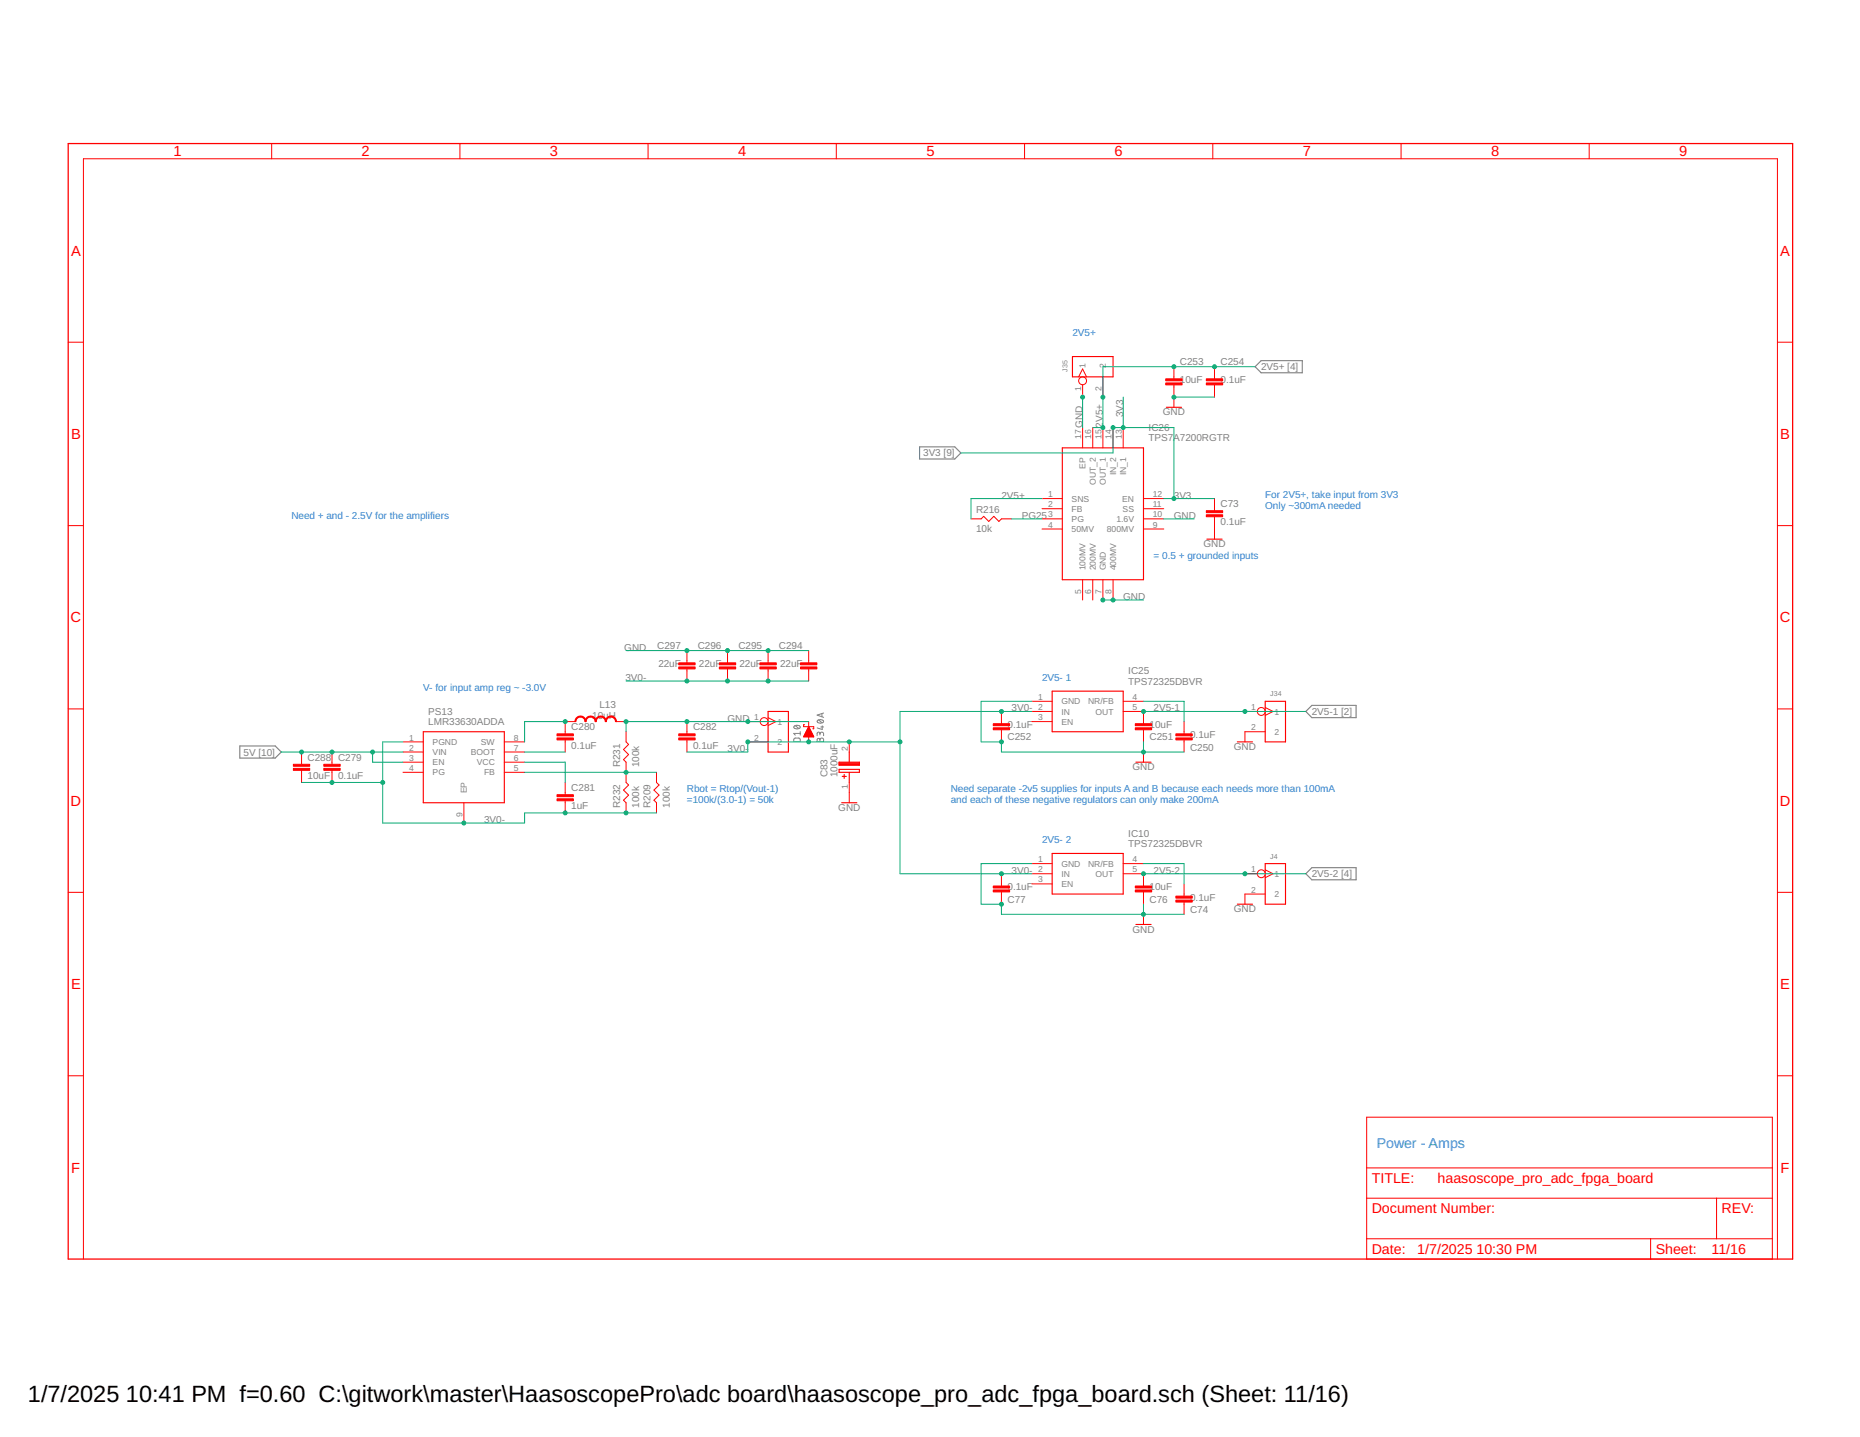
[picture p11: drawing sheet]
<svg xmlns="http://www.w3.org/2000/svg" width="279mm" height="216mm" viewBox="0 0 279 216" stroke-linecap="round" stroke-linejoin="round" font-family="sans-serif">
<g fill="none" stroke="#808080" stroke-width=".15">
<path d="M119.3 109.1l.2-.1h.4l.3 .2a.57 .57 0 0 1-1 0zM119.3 111l.8-.1 .1 .1v.4h-1zM119.5 109l.5 .5M120.2 109.9v.5M120.2 110.2h-1l.3 .2M122.8 111h.3l.1 .1 .1-.2h.3l.1 .5h-1zM122.8 108.3l.4-.2 .4 .1 .1 .2a.57 .57 0 0 1-1 0zM123 108.2l.5 .4M123.2 110.3l.1-.3h.3l.1 .5M123.2 110.4l-.1-.3-.1-.1-.2 .1-.1 .4M123.2 111.1v.3M123.3 109.2h.4"/>
<path d="M123.5 107.2v.5M123.5 109.1v.5l-.8-.2M123.7 107.1l-1 .3 1 .4"/>
</g>
<path d="M188.5 55.1l.9-.9h6.2v1.8h-6.2zM138.1 67.1h5.3l.9 1-.9 .9h-5.3zM36 112.1h5.3l.9 .9-.9 .9h-5.3zM196.2 106.9l.9-.9h6.6v1.8h-6.6zM196.2 131.3l.9-.9h6.6v1.8h-6.6z" fill="none" stroke="#808080" stroke-width=".17"/>
<g fill="none" stroke="#f00" stroke-width=".17">
<path d="M161.1 53.6h6.1v3h-6.1zM159.6 67.3h12.2v19.8h-12.2zM175.2 61.2h2.3M181.3 81h2.3M63.6 109.9h12.2v10.7h-12.2zM115.4 106.9h3v6.1h-3zM126 114.5h3.1v.5h-3.1zM126 115.6h3.1v.4h-3.1zM126 114.9h3.1M126 114.7h3.1M126 114.6h3.1M126.5 116.6h.6"/>
<path d="M126.8 116.4v.5M127.6 113v1.5M127.6 116v1.6M158.1 103.8h10.6v6.1h-10.6zM170.6 114.5h2.3M185.9 111.5h2.3M190.1 105.4h3v6.1h-3zM126.4 120.6h2.3M158.1 128.2h10.6v6.1h-10.6zM170.6 138.9h2.3M185.9 135.8h2.3M190.1 129.8h3v6h-3z"/>
</g>
<g fill="none" stroke="#f00" stroke-width=".15">
<path d="M40.8 21.6v2.3M69.1 21.6v2.3M97.3 21.6v2.3M125.6 21.6v2.3M153.9 21.6v2.3M182.2 21.6v2.3M210.5 21.6v2.3M238.7 21.6v2.3M10.2 51.4h2.3M162 56.6l.6-1.2 .6 1.2M162.6 57.8v1.9M165.7 56.6v3.1"/>
<path d="M176.3 55.1v1.8M176.3 57.8v3.4M182.4 55.1v1.8M182.4 57.8v1.9M267 51.4h2.3M10.2 79h2.3M145.9 78h1.5l.4-.4 .7 .7 .8-.7 .8 .7 .3-.3h1.6M156.5 74.9h3.1M156.5 76.4h3.1M156.5 78h3.1M156.5 79.5h3.1M162.6 64.2v3.1"/>
<path d="M164.1 64.2v3.1M165.7 64.2v3.1M167.2 64.2v3.1M168.7 64.2v3.1M171.8 74.9h3M171.8 76.4h3M171.8 78h3M171.8 79.5h3M182.4 74.9v1.8M182.4 77.6v3.4M267 79h2.3M103.2 97.7v1.9"/>
<path d="M109.3 97.7v1.9M115.4 97.7v1.9M121.5 97.7v1.9M162.6 87.1v3M164.1 87.1v3M165.7 87.1v3M167.2 87.1v3M10.2 106.5h2.3M45.3 113v1.8M45.3 115.7v1.9M49.9 113v1.8M49.9 115.7v1.9"/>
<path d="M60.5 111.5h3.1M60.5 113h3.1M60.5 114.5h3.1M60.5 116h3.1M75.8 111.5h3M75.8 113h3M75.8 114.5h3M75.8 116h3M84.9 111.2v1.8M84.9 117.6v1.8M86.4 108.4h-1.5v1.9M92.5 108.4h1.5"/>
<path d="M94 109.9v1.6l.4 .3-.7 .8 .7 .8-.7 .7 .3 .4v3.1l.4 .3-.7 .8 .7 .8-.7 .7 .3 .4v1.5M98.6 116v1.6l.4 .3-.8 .8 .8 .8-.8 .7 .4 .4v1.5M103.2 100.5v1.8M103.2 108.4v1.9M103.2 111.2v1.8M109.3 100.5v1.8M112.3 108.4h1.9M112.3 111.5h3.1M115.4 107.8l1.2 .6-1.2 .6M115.4 100.5v1.8M120.8 110.6h1.4M120.8 110.5h1.4"/>
<path d="M120.8 110.4h1.3M120.9 108.9h-.2v.3h1.5v.3h-.1M120.9 110.4h1.2M120.9 110.3h1.1M121 110.2h1M121 110.1h.9M121.1 110h.8M121.1 109.9h.7M121.2 109.8h.6M121.2 109.7h.6M121.2 109.7h.5M121.3 109.6h.4"/>
<path d="M121.3 109.5h.3M121.3 109.4h.3M121.4 109.4h.2M121.4 109.3h.1M121.5 100.5v1.8M121.5 108.4v.8M121.5 110.7v.8M121.5 109.2l.7 1.5h-1.5zM121.5 109.2h.1M127.6 111.5v1.5M127.6 117.6v3M150.4 106.9v1.8"/>
<path d="M150.4 109.6v1.9M155 105.4h3.1M155 106.9h3.1M155 108.4h3.1M168.7 105.4h3.1M168.7 106.9h3.1v1.8M171.8 109.6v1.9M171.8 113v1.5M177.9 108.4v1.9M177.9 111.2v1.8M187 106.9h1.9M190.1 106.3l1.1 .6-1.1 .6"/>
<path d="M190.1 109.9h-3.1v1.6M267 106.5h2.3M10.2 134.1h2.3M69.7 120.6v3.1M84.9 120.3v1.8M150.4 131.3v1.8M150.4 134v1.8M155 129.8h3.1M155 131.3h3.1M155 132.8h3.1M168.7 131.3h3.1v1.8M168.7 129.8h3.1"/>
<path d="M171.8 134v1.8M171.8 137.4v1.5M177.9 132.8v1.8M177.9 135.6v1.8M187 131.3h1.9M190.1 134.3h-3.1v1.5M190.1 130.7l1.1 .6-1.1 .6M267 134.1h2.3M10.2 161.6h2.3M205.3 167.9h60.9v21.3h-60.9zM205.3 175.5h60.9M267 161.6h2.3"/>
<path d="M12.5 189.2v-165.3h254.5v165.3M205.3 180h60.9M205.3 186.1h60.9M247.9 186.1v3.1M257.9 180v6.1"/>
<circle cx="162.6" cy="57.2" r=".59"/>
<circle cx="114.8" cy="108.4" r=".59"/>
<circle cx="189.5" cy="106.9" r=".59"/>
<circle cx="189.5" cy="131.3" r=".59"/>
</g>
<g fill="#f00" stroke="#f00" stroke-width=".15">
<path d="M176.6 110.9h2.5v.3h-2.5z"/>
<path d="M176.6 110.3h2.5v.3h-2.5z"/>
<path d="M170.5 109.3h2.5v.3h-2.5z"/>
<path d="M170.5 108.7h2.5v.3h-2.5z"/>
<path d="M149.2 109.3h2.5v.3h-2.5z"/>
<path d="M149.2 108.7h2.5v.3h-2.5z"/>
<path d="M175.1 57.5h2.5v.3h-2.5z"/>
<path d="M175.1 56.9h2.5v.3h-2.5z"/>
<path d="M181.2 57.5h2.5v.3h-2.5z"/>
<path d="M181.2 56.9h2.5v.3h-2.5z"/>
<path d="M48.6 115.4h2.5v.3h-2.5z"/>
<path d="M48.6 114.8h2.5v.3h-2.5z"/>
<path d="M83.7 110.9h2.4v.3h-2.4z"/>
<path d="M83.7 110.3h2.4v.3h-2.4z"/>
<path d="M83.7 120h2.4v.3h-2.4z"/>
<path d="M83.7 119.4h2.4v.3h-2.4z"/>
<path d="M102 110.9h2.4v.3h-2.4z"/>
<path d="M102 110.3h2.4v.3h-2.4z"/>
<path d="M44.1 115.4h2.4v.3h-2.4z"/>
<path d="M44.1 114.8h2.4v.3h-2.4z"/>
<path d="M120.2 100.2h2.5v.3h-2.5z"/>
<path d="M120.2 99.6h2.5v.3h-2.5z"/>
<path d="M114.2 100.2h2.4v.3h-2.4z"/>
<path d="M114.2 99.6h2.4v.3h-2.4z"/>
<path d="M108.1 100.2h2.4v.3h-2.4z"/>
<path d="M108.1 99.6h2.4v.3h-2.4z"/>
<path d="M102 100.2h2.4v.3h-2.4z"/>
<path d="M102 99.6h2.4v.3h-2.4z"/>
<path d="M181.2 77.3h2.5v.3h-2.5z"/>
<path d="M181.2 76.7h2.5v.3h-2.5z"/>
<path d="M176.6 135.2h2.5v.3h-2.5z"/>
<path d="M176.6 134.6h2.5v.3h-2.5z"/>
<path d="M170.5 133.7h2.5v.3h-2.5z"/>
<path d="M170.5 133.1h2.5v.3h-2.5z"/>
<path d="M149.2 133.7h2.5v.3h-2.5z"/>
<path d="M149.2 133.1h2.5v.3h-2.5z"/>
</g>
<g fill="#f00" stroke="#f00" stroke-width=".15">
<path d="M86.5 107.9l.4-.3h.3v.1a.67 .67 0 0 0-.7 .7h-.1v-.1z" fill-rule="evenodd"/>
<path d="M87.2 107.6h.3l.4 .3 .1 .4v.1h-.1a.67 .67 0 0 0-.7-.7z" fill-rule="evenodd"/>
<path d="M88.1 107.9l.3-.3h.3v.1a.67 .67 0 0 0-.7 .7h-.1v-.1z" fill-rule="evenodd"/>
<path d="M88.7 107.6h.3l.4 .3 .2 .4v.1h-.2a.67 .67 0 0 0-.7-.7z" fill-rule="evenodd"/>
<path d="M89.6 107.9l.3-.3h.3v.1a.67 .67 0 0 0-.6 .7h-.2v-.1z" fill-rule="evenodd"/>
<path d="M90.2 107.6h.4l.3 .3 .2 .4v.1h-.2a.67 .67 0 0 0-.7-.7z" fill-rule="evenodd"/>
<path d="M91.1 107.9l.3-.3h.4v.1a.67 .67 0 0 0-.7 .7h-.2v-.1z" fill-rule="evenodd"/>
<path d="M91.8 107.6h.3l.3 .3 .2 .4v.1h-.1a.67 .67 0 0 0-.7-.7z" fill-rule="evenodd"/>
</g>
<path d="M10.2 21.6h259.1v167.6h-259.1z" fill="none" stroke="#f00" stroke-width=".19"/>
<g fill="none" stroke="#0dab76" stroke-width=".15">
<path d="M162.6 59.7v4.5M168.7 59.7v4.5M176.3 59.7h6.1M188.5 55.1h-22.8v9.1h-1.6M144.3 68.1h22.9v-3.9h9.1v10.7M152 78h4.5M156.5 74.9h-10.6v3.1M174.8 78h4.6M174.8 74.9h7.6M94 97.7h27.5M165.7 90.1h6.1M42.2 113h18.3"/>
<path d="M45.3 117.6h12.2M56 113v1.5h4.5M60.5 111.5h-3v12.2h21.3v-1.6h19.8M78.8 113h6.1M78.8 114.5h6.1v3.1M78.8 116h19.8M84.9 108.4h-6.1v3.1M94 102.3h27.5M121.5 108.4h-27.5v1.5M135.2 111.5h-22.9v1.5h-9.1M155 105.4h-7.6v6.1h3v1.5h27.5M155 106.9h-19.8v24.4h19.8"/>
<path d="M171.8 106.9h24.4M171.8 105.4h6.1v3M171.8 111.5v1.5M155 129.8h-7.6v6h3v1.6h27.5M171.8 131.3h24.4M171.8 135.8v1.6M171.8 129.8h6.1v3"/>
</g>
<g fill="#0dab76" stroke="#0dab76" stroke-width=".15">
<circle cx="49.9" cy="117.6" r=".3"/>
<circle cx="57.5" cy="117.6" r=".3"/>
<circle cx="84.9" cy="122.1" r=".3"/>
<circle cx="69.7" cy="123.7" r=".3"/>
<circle cx="94" cy="122.1" r=".3"/>
<circle cx="115.4" cy="102.3" r=".3"/>
<circle cx="109.3" cy="102.3" r=".3"/>
<circle cx="103.2" cy="102.3" r=".3"/>
<circle cx="150.4" cy="131.3" r=".3"/>
<circle cx="150.4" cy="106.9" r=".3"/>
<circle cx="112.3" cy="111.5" r=".3"/>
<circle cx="121.5" cy="111.5" r=".3"/>
<circle cx="135.2" cy="111.5" r=".3"/>
<circle cx="127.6" cy="111.5" r=".3"/>
<circle cx="171.8" cy="113" r=".3"/>
<circle cx="150.4" cy="111.5" r=".3"/>
<circle cx="165.7" cy="90.1" r=".3"/>
<circle cx="167.2" cy="90.1" r=".3"/>
<circle cx="162.6" cy="59.7" r=".3"/>
<circle cx="176.3" cy="59.7" r=".3"/>
<circle cx="94" cy="108.4" r=".3"/>
<circle cx="103.2" cy="108.4" r=".3"/>
<circle cx="112.3" cy="108.4" r=".3"/>
<circle cx="115.4" cy="97.7" r=".3"/>
<circle cx="109.3" cy="97.7" r=".3"/>
<circle cx="103.2" cy="97.7" r=".3"/>
<circle cx="171.8" cy="137.4" r=".3"/>
<circle cx="150.4" cy="135.8" r=".3"/>
<circle cx="171.8" cy="106.9" r=".3"/>
<circle cx="187" cy="106.9" r=".3"/>
<circle cx="165.7" cy="64.2" r=".3"/>
<circle cx="165.7" cy="59.7" r=".3"/>
<circle cx="176.3" cy="55.1" r=".3"/>
<circle cx="182.4" cy="55.1" r=".3"/>
<circle cx="49.9" cy="113" r=".3"/>
<circle cx="56" cy="113" r=".3"/>
<circle cx="45.3" cy="113" r=".3"/>
<circle cx="84.9" cy="108.4" r=".3"/>
<circle cx="94" cy="116" r=".3"/>
<circle cx="168.7" cy="64.2" r=".3"/>
<circle cx="167.2" cy="64.2" r=".3"/>
<circle cx="176.3" cy="74.9" r=".3"/>
<circle cx="171.8" cy="131.3" r=".3"/>
<circle cx="187" cy="131.3" r=".3"/>
</g>
<g font-size="3.5">
<text x="4.2" y="210.7">1/7/2025</text>
<text x="18.9" y="210.7">10:41 PM f=0.60 C:\gitwork\master\HaasoscopePro\adc board\haasoscope_pro_adc_fpga_board.sch (Sheet: 11/16)</text>
</g>
<g font-size="2.2" fill="#f00">
<text x="26.1" y="23.5">1</text>
<text x="54.3" y="23.5">2</text>
<text x="82.6" y="23.5">3</text>
<text x="110.9" y="23.5">4</text>
<text x="139.2" y="23.5">5</text>
<text x="167.4" y="23.5">6</text>
<text x="195.7" y="23.5">7</text>
<text x="224" y="23.5">8</text>
<text x="252.2" y="23.5">9</text>
<text x="10.7" y="38.4">A</text>
<text x="267.4" y="38.4">A</text>
<text x="10.7" y="66">B</text>
<text x="267.4" y="66">B</text>
<text x="10.6" y="93.5">C</text>
<text x="267.4" y="93.5">C</text>
<text x="10.6" y="121.1">D</text>
<text x="267.4" y="121.1">D</text>
<text x="10.7" y="148.6">E</text>
<text x="267.4" y="148.6">E</text>
<text x="10.7" y="176.2">F</text>
<text x="267.5" y="176.2">F</text>
</g>
<text font-size="2.1" fill="#2c7bce" x="206.8" y="172.4">Power - Amps</text>
<g font-size="2.1" fill="#f00">
<text x="206" y="177.7">TITLE:</text>
<text x="216" y="177.7">haasoscope_pro_adc_fpga_board</text>
<text x="206" y="182.3">Document Number:</text>
<text x="258.6" y="182.3">REV:</text>
<text x="206" y="188.4">Date:</text>
<text x="212.9" y="188.4">1/7/2025</text>
<text x="221.8" y="188.4">10:30 PM</text>
<text x="248.7" y="188.4">Sheet:</text>
<text x="257.1" y="188.4">11/16</text>
</g>
<g font-size="1.5" fill="#2c7bce">
<text x="161.1" y="50.5">2V5+</text>
<text x="43.8" y="77.9">Need + and - 2.5V for the amplifiers</text>
<text x="190" y="74.8">For 2V5+, take input from 3V3</text>
<text x="190" y="76.4">Only ~300mA needed</text>
<text x="173.3" y="84">= 0.5 + grounded inputs</text>
<text x="63.6" y="103.9">V- for input amp reg ~ -3.0V</text>
<text x="156.5" y="102.3">2V5- 1</text>
<text x="103.2" y="119">Rbot = Rtop/(Vout-1)</text>
<text x="142.8" y="119">Need separate -2v5 supplies for inputs A and B because each needs more than 100mA</text>
<text x="103.2" y="120.6">=100k/(3.0-1) = 50k</text>
<text x="142.8" y="120.6">and each of these negative regulators can only make 200mA</text>
<text x="156.5" y="126.7">2V5- 2</text>
</g>
<g font-size="1.5" fill="#808080">
<text x="177.2" y="57.6">10uF</text>
<text x="177.2" y="54.9">C253</text>
<text x="183.3" y="57.6">0.1uF</text>
<text x="183.3" y="54.9">C254</text>
<text x="189.4" y="55.6">2V5+ [4]</text>
<text x="162.6" y="64.2" transform="rotate(-90 162.6 64.2)">GND</text>
<text x="165.7" y="64.2" transform="rotate(-90 165.7 64.2)">2V5+</text>
<text x="168.7" y="62.7" transform="rotate(-90 168.7 62.7)">3V3</text>
<text x="172.5" y="64.8">IC26</text>
<text x="174.7" y="62.4">GND</text>
<text x="138.7" y="68.6">3V3 [9]</text>
<text x="172.5" y="66.3">TPS7A7200RGTR</text>
<text x="146.6" y="77.1">R216</text>
<text x="150.4" y="74.9">2V5+</text>
<text x="153.5" y="77.9">PG25</text>
<text x="176.3" y="77.9">GND</text>
<text x="176.3" y="74.9">3V3</text>
<text x="183.3" y="76.2">C73</text>
<text x="146.6" y="79.9">10k</text>
<text x="180.8" y="82.2">GND</text>
<text x="183.3" y="78.9">0.1uF</text>
<text x="168.7" y="90.1">GND</text>
<text x="93.8" y="97.8">GND</text>
<text x="98.7" y="97.5">C297</text>
<text x="98.9" y="100.3">22uF</text>
<text x="104.8" y="97.5">C296</text>
<text x="105" y="100.3">22uF</text>
<text x="110.9" y="97.5">C295</text>
<text x="111.1" y="100.3">22uF</text>
<text x="117" y="97.5">C294</text>
<text x="117.2" y="100.3">22uF</text>
<text x="169.5" y="101.3">IC25</text>
<text x="64.3" y="107.4">PS13</text>
<text x="89" y="108">10uH</text>
<text x="90.1" y="106.4">L13</text>
<text x="93.9" y="102.3">3V0-</text>
<text x="152" y="106.9">3V0-</text>
<text x="169.5" y="102.9">TPS72325DBVR</text>
<text x="173.3" y="106.9">2V5-1</text>
<text x="197.1" y="107.4">2V5-1 [2]</text>
<text x="36.6" y="113.5">5V [10]</text>
<text x="64.3" y="109">LMR33630ADDA</text>
<text x="85.8" y="112.5">0.1uF</text>
<text x="85.8" y="109.7">C280</text>
<text x="104.1" y="112.5">0.1uF</text>
<text x="104.1" y="109.7">C282</text>
<text x="109.3" y="113">3V0-</text>
<text x="109.3" y="108.4">GND</text>
<text x="151.3" y="109.4">0.1uF</text>
<text x="151.3" y="111.2">C252</text>
<text x="172.7" y="109.4">10uF</text>
<text x="172.7" y="111.2">C251</text>
<text x="178.8" y="110.9">0.1uF</text>
<text x="178.8" y="112.8">C250</text>
<text x="185.3" y="112.7">GND</text>
<text x="46.2" y="117">10uF</text>
<text x="46.2" y="114.3">C288 C279</text>
<text x="50.8" y="117">0.1uF</text>
<text x="85.8" y="118.9">C281</text>
<text x="93.2" y="115.3" transform="rotate(-90 93.2 115.3)">R231</text>
<text x="96" y="115.3" transform="rotate(-90 96 115.3)">100k</text>
<text x="124.3" y="116.8" transform="rotate(-90 124.3 116.8)">C83</text>
<text x="125.8" y="116.8" transform="rotate(-90 125.8 116.8)">1000uF</text>
<text x="170.1" y="115.7">GND</text>
<text x="72.7" y="123.7">3V0-</text>
<text x="85.8" y="121.6">1uF</text>
<text x="93.2" y="121.4" transform="rotate(-90 93.2 121.4)">R232</text>
<text x="96" y="121.4" transform="rotate(-90 96 121.4)">100k</text>
<text x="97.7" y="121.4" transform="rotate(-90 97.7 121.4)">R209</text>
<text x="100.6" y="121.4" transform="rotate(-90 100.6 121.4)">100k</text>
<text x="125.9" y="121.8">GND</text>
<text x="169.5" y="125.7">IC10</text>
<text x="152" y="131.3">3V0-</text>
<text x="169.5" y="127.2">TPS72325DBVR</text>
<text x="173.3" y="131.3">2V5-2</text>
<text x="197.1" y="131.8">2V5-2 [4]</text>
<text x="151.3" y="133.8">0.1uF</text>
<text x="151.3" y="135.6">C77</text>
<text x="172.7" y="133.8">10uF</text>
<text x="172.7" y="135.6">C76</text>
<text x="178.8" y="135.3">0.1uF</text>
<text x="178.8" y="137.1">C74</text>
<text x="185.3" y="137.1">GND</text>
<text x="170.1" y="140.1">GND</text>
</g>
<g font-size="1.3" fill="#808080">
<text x="162.4" y="58.7" transform="rotate(-90 162.4 58.7)">1</text>
<text x="163.1" y="55.2" transform="rotate(-90 163.1 55.2)">1</text>
<text x="165.5" y="58.7" transform="rotate(-90 165.5 58.7)">2</text>
<text x="166.1" y="55.2" transform="rotate(-90 166.1 55.2)">2</text>
<text x="162.4" y="65.9" transform="rotate(-90 162.4 65.9)">17</text>
<text x="163.9" y="65.9" transform="rotate(-90 163.9 65.9)">16</text>
<text x="165.5" y="65.9" transform="rotate(-90 165.5 65.9)">15</text>
<text x="167" y="65.9" transform="rotate(-90 167 65.9)">14</text>
<text x="168.5" y="65.9" transform="rotate(-90 168.5 65.9)">13</text>
<text x="163.1" y="70.4" transform="rotate(-90 163.1 70.4)">EP</text>
<text x="167.6" y="71.4" transform="rotate(-90 167.6 71.4)">IN_2</text>
<text x="169.2" y="71.4" transform="rotate(-90 169.2 71.4)">IN_1</text>
<text x="157.5" y="74.7">1</text>
<text x="157.5" y="76.2">2</text>
<text x="157.5" y="77.7">3</text>
<text x="161" y="75.4">SNS</text>
<text x="161" y="76.9">FB</text>
<text x="164.6" y="72.9" transform="rotate(-90 164.6 72.9)">OUT_2</text>
<text x="166.1" y="72.9" transform="rotate(-90 166.1 72.9)">OUT_1</text>
<text x="168.6" y="75.4">EN</text>
<text x="168.6" y="76.9">SS</text>
<text x="173.2" y="74.7">12</text>
<text x="173.2" y="76.2">11</text>
<text x="173.2" y="77.7">10</text>
<text x="157.5" y="79.3">4</text>
<text x="161" y="78.4">PG</text>
<text x="161" y="79.9">50MV</text>
<text x="166.3" y="79.9">800MV</text>
<text x="167.7" y="78.4">1.6V</text>
<text x="173.2" y="79.3">9</text>
<text x="162.4" y="89.2" transform="rotate(-90 162.4 89.2)">5</text>
<text x="163.1" y="85.7" transform="rotate(-90 163.1 85.7)">100MV</text>
<text x="163.9" y="89.2" transform="rotate(-90 163.9 89.2)">6</text>
<text x="164.6" y="85.7" transform="rotate(-90 164.6 85.7)">200MV</text>
<text x="165.5" y="89.2" transform="rotate(-90 165.5 89.2)">7</text>
<text x="166.1" y="85.7" transform="rotate(-90 166.1 85.7)">GND</text>
<text x="167" y="89.2" transform="rotate(-90 167 89.2)">8</text>
<text x="167.6" y="85.7" transform="rotate(-90 167.6 85.7)">400MV</text>
<text x="155.9" y="105.2">1</text>
<text x="155.9" y="106.7">2</text>
<text x="159.5" y="105.8">GND</text>
<text x="159.5" y="107.4">IN</text>
<text x="163.4" y="105.8">NR/FB</text>
<text x="164.6" y="107.4">OUT</text>
<text x="170.1" y="105.2">4</text>
<text x="170.1" y="106.7">5</text>
<text x="187.9" y="106.7">1</text>
<text x="191.5" y="107.4">1</text>
<text x="61.5" y="111.3">1</text>
<text x="61.5" y="112.8">2</text>
<text x="65" y="111.9">PGND</text>
<text x="65" y="113.4">VIN</text>
<text x="70.7" y="113.4">BOOT</text>
<text x="72.2" y="111.9">SW</text>
<text x="77.2" y="111.3">8</text>
<text x="77.2" y="112.8">7</text>
<text x="113.3" y="108.2">1</text>
<text x="113.3" y="111.3">2</text>
<text x="116.8" y="108.9">1</text>
<text x="116.8" y="111.9">2</text>
<text x="127.4" y="112.8" transform="rotate(-90 127.4 112.8)">2</text>
<text x="155.9" y="108.2">3</text>
<text x="159.5" y="108.9">EN</text>
<text x="187.9" y="109.7">2</text>
<text x="191.5" y="110.4">2</text>
<text x="61.5" y="114.3">3</text>
<text x="61.5" y="115.8">4</text>
<text x="65" y="115">EN</text>
<text x="65" y="116.5">PG</text>
<text x="70.1" y="119.2" transform="rotate(-90 70.1 119.2)">EP</text>
<text x="71.6" y="115">VCC</text>
<text x="72.7" y="116.5">FB</text>
<text x="77.2" y="114.3">6</text>
<text x="77.2" y="115.8">5</text>
<text x="127.4" y="118.5" transform="rotate(-90 127.4 118.5)">1</text>
<text x="69.5" y="122.7" transform="rotate(-90 69.5 122.7)">9</text>
<text x="155.9" y="129.5">1</text>
<text x="155.9" y="131.1">2</text>
<text x="159.5" y="130.2">GND</text>
<text x="159.5" y="131.7">IN</text>
<text x="163.4" y="130.2">NR/FB</text>
<text x="164.6" y="131.7">OUT</text>
<text x="170.1" y="129.5">4</text>
<text x="170.1" y="131.1">5</text>
<text x="187.9" y="131.1">1</text>
<text x="191.5" y="131.7">1</text>
<text x="155.9" y="132.6">3</text>
<text x="159.5" y="133.3">EN</text>
<text x="187.9" y="134.1">2</text>
<text x="191.5" y="134.8">2</text>
</g>
<g font-size="1.1" fill="#808080">
<text x="160.3" y="55.9" transform="rotate(-90 160.3 55.9)">J35</text>
<text x="190.8" y="104.6">J34</text>
<text x="190.8" y="129">J4</text>
</g>
</svg>
